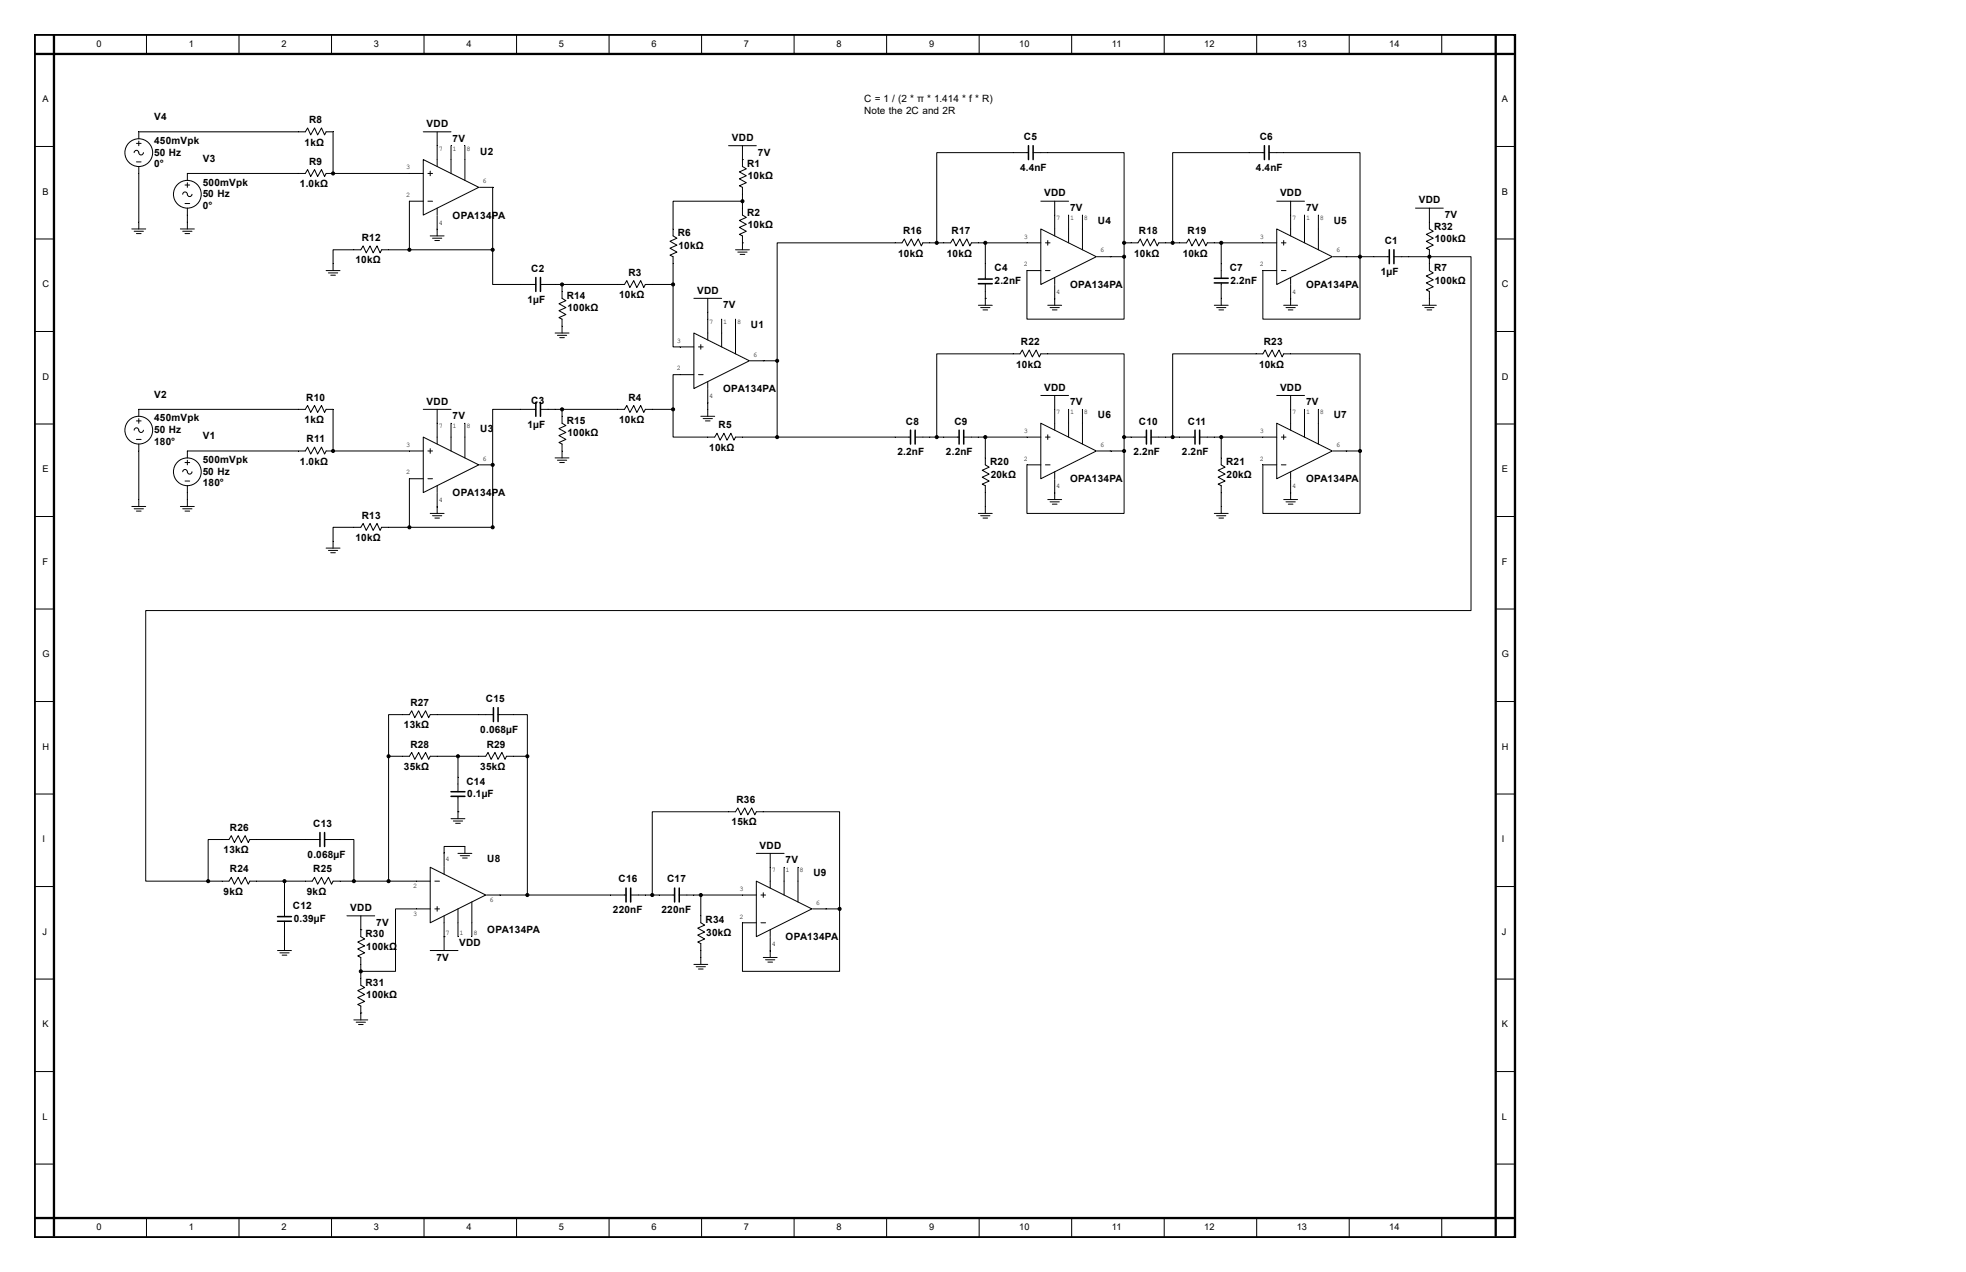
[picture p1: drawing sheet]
<svg xmlns="http://www.w3.org/2000/svg" width="432mm" height="279mm" viewBox="0 0 432 279" stroke-linecap="round" stroke-linejoin="round" font-family="sans-serif">
<path d="M7.6 7.6h325.1v264.2h-325.1zM7.6 11.9h324.8M11.9 7.6v263.8M328.5 7.6v263.8M7.6 267.5h324.8" fill="none" stroke="#000" stroke-width=".51"/>
<g fill="none" stroke="#000" stroke-width=".22">
<path d="M32.2 7.6v4.3M52.5 7.6v4.3M72.8 7.6v4.3M93.1 7.6v4.3M113.5 7.6v4.3M133.8 7.6v4.3M154.1 7.6v4.3M174.4 7.6v4.3M194.7 7.6v4.3M215.1 7.6v4.3M235.4 7.6v4.3M255.7 7.6v4.3"/>
<path d="M276 7.6v4.3M296.3 7.6v4.3M316.7 7.6v4.3M7.6 32.2h4.3M30 31.5h1M30 35.6h1M30.5 30.5v-1.5h36.6l.5-.9 .6 1.5 .9-1.5 .7 1.5 .8-1.5 .7 1.5 .3-.6h1.6v9.1M30.5 31v1M30.5 36.6v13.7M31.5 33.5a.56 .56 0 0 1-.7 .5 .56 .56 0 0 1-.4-.7 .51 .51 0 0 0-.6-.3 .51 .51 0 0 0-.3 .5M93 35.1l12.2 6-12.2 6.1zM93 38.1h-21.4l-.3 .7-.7-1.5-.8 1.5-.7-1.5-.9 1.5-.6-1.5-.5 .8h-26v1.5"/>
<path d="M93 29h6.1M94 38.1h1M94.5 37.6v1M96 29v7.6M99.1 32v6.1M102.1 32v7.6M160 32h6.1M163.1 32v4.6l.8 .5-1.5 .7 1.5 .8-1.5 .7 1.5 .8-1.5 .7 .7 .3v6.1l.8 .6-1.5 .6 1.5 .9-1.5 .7 1.5 .8-1.5 .7 .7 .3v3.1M163.1 35.1h.1M225.9 33.5h-20.2v19.8M226.9 33.5h20v19.8M277.7 33.5h-20.1v19.8"/>
<path d="M278.7 33.5h20v36.6h-21.3v-10.7h3M328.5 32.2h4.2M7.6 52.5h4.3M29 50.3h3M29.5 50.8h2M30 51.3h1M39.6 50.3h3.1M40.1 42.7a.56 .56 0 0 1 .7-.5 .56 .56 0 0 1 .4 .7 .51 .51 0 0 0 .6 .3 .51 .51 0 0 0 .4-.5M40.1 50.8h2.1M40.6 40.6h1.1M40.6 44.7h1.1M40.6 51.3h1.1"/>
<path d="M41.1 40.1v1M41.1 45.7v4.6M71.6 59.4h3.1M72.1 59.9h2.1M93 44.2h-3.1v10.7M94 44.2h1M94.5 51.8h3M95 52.3h2M95.5 52.8h1M96 45.7v1.5M96 47.4v4.4M105.3 41.1h3.1"/>
<path d="M108.2 54.9h-24.4l-.3 .6-.7-1.5-.8 1.5-.7-1.5-.9 1.5-.6-1.5-.6 .9h-6v4.5M108.2 54.9v7.6h9.5M108.2 41.1v13.8M161.5 54.9h3.1M162.1 55.4h2M162.6 55.9h1M163.1 44.2h-15.3v7.6l.9 .5-1.5 .7 1.5 .8-1.5 .7 1.5 .9-1.5 .6 .6 .4v6.1M163.1 53.3h.1M216.4 53.3v8M228.6 50.3l12.2 6.1-12.2 6.1zM228.6 53.3h-15.2l-.4 .7-.7-1.5-.8 1.5-.7-1.5-.8 1.5-.7-1.5-.5 .8h-6.1l-.3 .7-.7-1.5-.9 1.5-.6-1.5-.9 1.5-.7-1.5-.5 .8h-27.4v25.9M228.6 44.2h6.1"/>
<path d="M229.6 59.4h1M229.6 53.3h1M230.1 52.8v1M231.6 44.2v7.6M234.7 47.2v6.1M237.7 47.2v7.7M241 56.4h5.9M246.9 53.3h3l.5-.8 .7 1.5 .9-1.5 .6 1.5 .9-1.5 .7 1.5 .3-.7h6.1l.5-.8 .7 1.5 .8-1.5 .7 1.5 .9-1.5 .6 1.5 .4-.7h15.2M246.9 56.4v13.7h-21.3v-10.7h3M246.9 53.3v3.1M268.2 53.3v7.8M280.4 50.3l12.2 6.1-12.2 6.1z"/>
<path d="M280.4 44.2h6.1M281.4 59.4h1M281.4 53.3h1M281.9 52.8v1M283.5 44.2v7.6M286.5 47.2v6.1M289.6 47.2v7.7M292.8 56.4h12.3M306.2 56.4h7.7M310.9 45.7h6.1M313.9 45.7v4.6l.9 .5-1.5 .7 1.5 .8-1.5 .7 1.5 .8-1.5 .7 .6 .4v4.5l.9 .5-1.5 .7 1.5 .9-1.5 .6 1.5 .9-1.5 .7 .6 .3v3.1M313.9 56.4h9.2v77.7h-291.1v59.4h13.7"/>
<path d="M313.9 56.4h.1M328.5 52.5h4.2M7.6 72.8h4.3M72.6 60.5h1.1M118.7 62.5h18.5l.5-.9 .6 1.6 .9-1.6 .7 1.6 .8-1.6 .7 1.6 .3-.7h6.1M121.9 73.2h3.1M122.4 73.7h2.1M122.9 74.2h1.1M123.4 62.5v3l.9 .5-1.5 .7 1.5 .9-1.5 .6 1.5 .9-1.5 .7 .6 .3v3.1M147.8 62.5v13.7h4.6M152.4 73.2l12.2 6-12.2 6.1zM152.4 65.5h6.1"/>
<path d="M153.4 76.2h1M153.9 75.7v1M155.4 65.5v9.2M158.5 70.1v6.1M161.5 70.1v7.6M164.8 79.2h5.9M170.7 79.2v16.8M214.9 67.1h3M215.4 67.6h2M215.9 68.1h1M216.4 65.5h.1M216.4 62.3v4.8"/>
<path d="M230.1 67.1h3.1M230.6 67.6h2.1M231.1 68.1h1.1M231.6 61v1.5M231.6 62.7v4.4M266.7 67.1h3M267.2 67.6h2M267.7 68.1h1M268.2 62.1v5M281.9 67.1h3.1M282.4 67.6h2.1M283 68.1h1"/>
<path d="M283.5 61v1.5M283.5 62.7v4.4M312.4 67.1h3.1M312.9 67.6h2.1M313.4 68.1h1.1M328.5 72.8h4.2M7.6 93.1h4.3M30 92.5h1M30 96.5h1M30.5 91.4v-1.5h36.6l.5-.8 .6 1.5 .9-1.5 .7 1.5 .8-1.5 .7 1.5 .3-.7h1.6v9.2M30.5 91.9v1.1M30.5 97.5v13.8"/>
<path d="M31.5 94.5a.56 .56 0 0 1-.7 .5 .56 .56 0 0 1-.4-.8 .51 .51 0 0 0-.6-.2 .51 .51 0 0 0-.3 .5M93 96l12.2 6.1-12.2 6.1zM93 99.1h-21.4l-.3 .6-.7-1.5-.8 1.5-.7-1.5-.9 1.5-.6-1.5-.5 .9h-26v1.5M93 89.9h6.1M94 99.1h1M94.5 98.6v1M96 89.9v7.6M99.1 93v6.1M102.1 93v7.6M117.7 89.9h-9.5v25.9h-24.4l-.3 .7-.7-1.5-.8 1.5-.7-1.5-.9 1.5-.6-1.5-.6 .8h-6v4.6M118.7 89.9h18.5l.5-.8 .6 1.5 .9-1.5 .7 1.5 .8-1.5 .7 1.5 .3-.7h6.1M123.4 89.9v3.1l.9 .5-1.5 .6 1.5 .9-1.5 .7 1.5 .8-1.5 .7 .6 .3v3.1"/>
<path d="M147.8 89.9v6.1h9.2l.5-.8 .7 1.5 .8-1.5 .7 1.5 .8-1.5 .7 1.5 .3-.7h38.5M152.4 82.3h-4.6v7.6M153.4 82.3h1M153.9 91.4h3.1M154.4 91.9h2.1M154.9 92.5h1.1M155.4 83.8v1.5M155.4 85.5v5.9M201 96h9.7M205.7 96v-18.3h18.3l.5-.8 .7 1.5 .9-1.5 .6 1.5 .9-1.5 .7 1.5 .3-.7h18.3v18.3M211.7 96h16.9M216.4 96v6.1l.9 .5-1.6 .7 1.6 .8-1.6 .7 1.6 .9-1.6 .6 .7 .4v6.1"/>
<path d="M228.6 93l12.2 6.1-12.2 6.1zM228.6 86.9h6.1M229.6 96h1M230.1 95.5v1M231.6 86.9v7.6M234.7 89.9v6.1M237.7 89.9v7.6M241 99.1h5.9M246.9 99.1v13.7h-21.3v-10.7h3M246.9 96h4.9M246.9 96v3.1M252.8 96h9.7"/>
<path d="M257.6 96v-18.3h19.8l.5-.8 .7 1.5 .8-1.5 .7 1.5 .8-1.5 .7 1.5 .3-.7h16.8v21.4M263.5 96h16.9M268.2 96v6.1l.9 .5-1.6 .7 1.6 .8-1.6 .7 1.6 .9-1.6 .6 .7 .4v6.1M280.4 93l12.2 6.1-12.2 6.1zM280.4 86.9h6.1M281.4 96h1M281.9 95.5v1M283.5 86.9v7.6M286.5 89.9v6.1M289.6 89.9v7.6M292.8 99.1h5.9M298.7 99.1v13.7h-21.3v-10.7h3"/>
<path d="M328.5 93.1h4.2M7.6 113.5h4.3M29 111.3h3M29.5 111.8h2M30 112.3h1M39.6 111.3h3.1M40.1 103.6a.56 .56 0 0 1 .7-.5 .56 .56 0 0 1 .4 .8 .51 .51 0 0 0 .6 .2 .51 .51 0 0 0 .4-.5M40.1 111.8h2.1M40.6 101.6h1.1M40.6 105.7h1.1M40.6 112.3h1.1M41.1 101.1v1"/>
<path d="M41.1 106.7v4.6M93 105.2h-3.1v10.6M94 105.2h1M94.5 112.8h3M95 113.3h2M95.5 113.8h1M96 106.7v1.5M96 108.4v4.4M105.3 102.1h3.1M121.9 100.6h3.1M122.4 101.1h2.1M122.9 101.6h1.1"/>
<path d="M214.9 112.8h3M215.4 113.3h2M215.9 113.8h1M229.6 102.1h1M230.1 109.7h3.1M230.6 110.2h2.1M231.1 110.7h1.1M231.6 103.6v1.6M231.6 105.3v4.4M266.7 112.8h3M267.2 113.3h2M267.7 113.8h1"/>
<path d="M281.4 102.1h1M281.9 109.7h3.1M282.4 110.2h2.1M283 110.7h1M283.5 103.6v1.6M283.5 105.3v4.4M328.5 113.5h4.2M7.6 133.8h4.3M71.6 120.4h3.1M72.1 120.9h2.1M72.6 121.4h1.1M328.5 133.8h4.2"/>
<path d="M7.6 154.1h4.3M108.4 157h-13.9l-.4 .6-.6-1.5-.9 1.5-.7-1.5-.8 1.5-.7-1.5-.5 .9h-4.6v9.1M109.4 157h6.4v9.1M328.5 154.1h4.2M7.6 174.4h4.3M85.3 166.1h4.6l.5-.8 .7 1.5 .8-1.5 .7 1.5 .9-1.5 .6 1.5 .4-.7h12.2l.5-.8 .7 1.5 .8-1.5 .7 1.5 .8-1.5 .7 1.5 .4-.7h4.5M85.3 166.1v27.4M99.1 179.8h3M100.6 178.3h.1M100.6 166.1v7.8M100.6 174.9v4.9M115.8 166.1v30.5"/>
<path d="M328.5 174.4h4.2M7.6 194.7h4.3M45.7 193.5h4.6l.5-.8 .7 1.5 .8-1.5 .7 1.5 .8-1.5 .7 1.5 .4-.7h13.7l.5-.8 .7 1.5 .8-1.5 .7 1.5 .8-1.5 .7 1.5 .4-.7h21.3M62.5 193.5v7.8M70.3 184.4h-15.4l-.4 .7-.7-1.5-.8 1.5-.7-1.5-.8 1.5-.7-1.5-.5 .8h-4.6v9.1M71.3 184.4h6.4v9.1M94.5 190.5l12.2 6.1-12.2 6.1zM94.5 199.6h-7.6v13.8h-7.7M95.5 199.6h1M95.5 193.5h1M96 199.1v1.1M97.5 187.5v-1.6h4.6v1.6"/>
<path d="M97.5 187.3v3M97.5 190.5v1.5M99.6 180.3h2M100.1 180.8h1M100.6 199.6v6.1M100.6 187.5h3M101.1 188h2M101.6 188.5h1M103.6 198.1v7.6M106.8 196.6h30.7M138.5 196.6h9.7M143.3 196.6v-18.3h18.2l.6-.8 .6 1.5 .9-1.5 .7 1.5 .8-1.5 .7 1.5 .3-.7h18.3v21.3"/>
<path d="M149.2 196.6h16.9M153.9 196.6v6.1l.9 .5-1.6 .7 1.6 .8-1.6 .7 1.6 .8-1.6 .7 .7 .4v4.5M166.1 193.5l12.2 6.1-12.2 6.1zM166.1 187.5h6.1M167.1 196.6h1M167.6 196.1v1M169.2 187.5v7.6M172.2 190.5v6.1M175.3 190.5v7.6M178.5 199.6h5.9M184.4 199.6v13.8h-21.3v-10.7h3M328.5 194.7h4.2"/>
<path d="M7.6 215.1h4.3M61 208.8h3M61.5 209.3h2M62 209.8h1M62.5 202.4v6.4M76.2 201.2h6.1M79.2 201.2v4.5l.9 .5-1.5 .7 1.5 .9-1.5 .6 1.5 .9-1.5 .7 .6 .3v6.1l.9 .5-1.5 .7 1.5 .8-1.5 .7 1.5 .9-1.5 .6 .6 .4v3M79.2 204.2h.1M94.5 208.8h6.1M97.5 205.7h.1M97.5 201.2v7.6M152.4 211.8h3"/>
<path d="M152.9 212.3h2M153.4 212.9h1M167.1 202.7h1M167.6 210.3h3.1M168.1 210.8h2.1M168.7 211.3h1M169.2 204.2v1.5M169.2 205.9v4.4M328.5 215.1h4.2M7.6 235.4h4.3M77.7 224h3.1M78.2 224.5h2.1"/>
<path d="M78.7 225h1.1M79.2 222.5h.1M328.5 235.4h4.2M7.6 255.7h4.3M328.5 255.7h4.2M32.2 267.5v4.3M52.5 267.5v4.3M72.8 267.5v4.3M93.1 267.5v4.3M113.5 267.5v4.3M133.8 267.5v4.3M154.1 267.5v4.3"/>
<path d="M174.4 267.5v4.3M194.7 267.5v4.3M215.1 267.5v4.3M235.4 267.5v4.3M255.7 267.5v4.3M276 267.5v4.3M296.3 267.5v4.3M316.7 267.5v4.3"/>
<circle cx="30.5" cy="33.5" r="3"/>
<circle cx="41.1" cy="42.7" r="3"/>
<circle cx="30.5" cy="94.5" r="3"/>
<circle cx="41.1" cy="103.6" r="3"/>
</g>
<g fill="#000" stroke="#000" stroke-width=".22">
<circle cx="73.2" cy="38.1" r=".34"/>
<circle cx="89.9" cy="54.9" r=".34"/>
<circle cx="108.2" cy="54.9" r=".34"/>
<circle cx="163.1" cy="44.2" r=".34"/>
<circle cx="205.7" cy="53.3" r=".34"/>
<circle cx="216.4" cy="53.3" r=".34"/>
<circle cx="246.9" cy="56.4" r=".34"/>
<circle cx="246.9" cy="53.3" r=".34"/>
<circle cx="257.6" cy="53.3" r=".34"/>
<circle cx="268.2" cy="53.3" r=".34"/>
<circle cx="298.7" cy="56.4" r=".34"/>
<circle cx="313.9" cy="56.4" r=".34"/>
<circle cx="123.4" cy="62.5" r=".34"/>
<circle cx="147.8" cy="62.5" r=".34"/>
<circle cx="170.7" cy="79.2" r=".34"/>
<circle cx="73.2" cy="99.1" r=".34"/>
<circle cx="123.4" cy="89.9" r=".34"/>
<circle cx="147.8" cy="89.9" r=".34"/>
<circle cx="170.7" cy="96" r=".34"/>
<circle cx="205.7" cy="96" r=".34"/>
<circle cx="216.4" cy="96" r=".34"/>
<circle cx="246.9" cy="96" r=".34"/>
<circle cx="246.9" cy="99.1" r=".34"/>
<circle cx="257.6" cy="96" r=".34"/>
<circle cx="268.2" cy="96" r=".34"/>
<circle cx="298.7" cy="99.1" r=".34"/>
<circle cx="89.9" cy="115.8" r=".34"/>
<circle cx="108.2" cy="115.8" r=".34"/>
<circle cx="108.2" cy="102.1" r=".34"/>
<circle cx="85.3" cy="166.1" r=".34"/>
<circle cx="100.6" cy="166.1" r=".34"/>
<circle cx="115.8" cy="166.1" r=".34"/>
<circle cx="45.7" cy="193.5" r=".34"/>
<circle cx="62.5" cy="193.5" r=".34"/>
<circle cx="77.7" cy="193.5" r=".34"/>
<circle cx="85.3" cy="193.5" r=".34"/>
<circle cx="115.8" cy="196.6" r=".34"/>
<circle cx="143.3" cy="196.6" r=".34"/>
<circle cx="153.9" cy="196.6" r=".34"/>
<circle cx="184.4" cy="199.6" r=".34"/>
<circle cx="79.2" cy="213.4" r=".34"/>
</g>
<g fill="none" stroke="#000" stroke-width=".34">
<path d="M225.9 32v3.1M226.9 32v3.1M277.7 32v3.1M278.7 32v3.1M305.1 54.9v3M306.2 54.9v3M117.7 61v3M118.7 61v3M214.9 61.3h3M214.9 62.3h3M266.7 62.1h3M266.7 61.1h3"/>
<path d="M117.7 88.4v3M118.7 88.4v3M200 94.5v3M201 94.5v3M210.7 94.5v3M211.7 94.5v3M251.8 94.5v3M252.8 94.5v3M262.5 94.5v3M263.5 94.5v3M108.4 155.4v3.1M109.4 155.4v3.1"/>
<path d="M99.1 174.9h3M99.1 173.9h3M70.3 182.9v3M71.3 182.9v3M137.5 195.1v3M138.5 195.1v3M148.2 195.1v3M149.2 195.1v3M61 202.4h3M61 201.3h3"/>
</g>
<g font-size="2.2">
<text x="189.8" y="22.5">C = 1 / (2 * π * 1.414 * f * R)</text>
<text x="33.9" y="26.4">V4</text>
<text x="67.9" y="27.1">R8</text>
<text x="93.7" y="27.9">VDD</text>
<text x="189.8" y="25">Note the 2C and 2R</text>
<text x="33.9" y="31.6">450mVpk</text>
<text x="33.9" y="34.2">50 Hz</text>
<text x="44.5" y="35.5">V3</text>
<text x="66.9" y="32">1kΩ</text>
<text x="99.4" y="31.1">7V</text>
<text x="105.5" y="34">U2</text>
<text x="160.7" y="30.9">VDD</text>
<text x="166.5" y="34.2">7V</text>
<text x="224.9" y="30.8">C5</text>
<text x="276.7" y="30.8">C6</text>
<text x="33.9" y="36.7">0°</text>
<text x="44.5" y="40.8">500mVpk</text>
<text x="65.9" y="41.1">1.0kΩ</text>
<text x="67.9" y="36.2">R9</text>
<text x="164.1" y="36.7">R1</text>
<text x="164.3" y="39.4">10kΩ</text>
<text x="224" y="37.5">4.4nF</text>
<text x="275.8" y="37.5">4.4nF</text>
<text x="44.5" y="43.3">50 Hz</text>
<text x="44.5" y="45.8">0°</text>
<text x="164.1" y="47.4">R2</text>
<text x="229.3" y="43.1">VDD</text>
<text x="235" y="46.4">7V</text>
<text x="281.1" y="43.1">VDD</text>
<text x="286.9" y="46.4">7V</text>
<text x="311.6" y="44.7">VDD</text>
<text x="317.3" y="47.9">7V</text>
<text x="79.5" y="53">R12</text>
<text x="99.4" y="48">OPA134PA</text>
<text x="148.8" y="51.9">R6</text>
<text x="164.3" y="50.1">10kΩ</text>
<text x="198.3" y="51.4">R16</text>
<text x="209" y="51.4">R17</text>
<text x="241.1" y="49.2">U4</text>
<text x="250.1" y="51.4">R18</text>
<text x="260.8" y="51.4">R19</text>
<text x="292.9" y="49.2">U5</text>
<text x="304.1" y="53.6">C1</text>
<text x="315" y="50.4">R32</text>
<text x="315.1" y="53.1">100kΩ</text>
<text x="78.1" y="57.9">10kΩ</text>
<text x="116.7" y="59.7">C2</text>
<text x="149" y="54.7">10kΩ</text>
<text x="197.3" y="56.3">10kΩ</text>
<text x="207.9" y="56.3">10kΩ</text>
<text x="218.4" y="59.6">C4</text>
<text x="249.1" y="56.3">10kΩ</text>
<text x="259.8" y="56.3">10kΩ</text>
<text x="270.1" y="59.6">C7</text>
<text x="315" y="59.6">R7</text>
<text x="124.5" y="65.7">R14</text>
<text x="136" y="65.5">10kΩ</text>
<text x="138" y="60.6">R3</text>
<text x="153.1" y="64.5">VDD</text>
<text x="218.4" y="62.3">2.2nF</text>
<text x="235" y="63.3">OPA134PA</text>
<text x="270.3" y="62.3">2.2nF</text>
<text x="286.9" y="63.3">OPA134PA</text>
<text x="303.3" y="60.4">1µF</text>
<text x="315.1" y="62.3">100kΩ</text>
<text x="115.8" y="66.5">1µF</text>
<text x="124.6" y="68.4">100kΩ</text>
<text x="158.8" y="67.7">7V</text>
<text x="164.9" y="72.1">U1</text>
<text x="224.2" y="75.8">R22</text>
<text x="277.6" y="75.8">R23</text>
<text x="223.2" y="80.7">10kΩ</text>
<text x="276.5" y="80.7">10kΩ</text>
<text x="33.9" y="87.3">V2</text>
<text x="67.3" y="88">R10</text>
<text x="93.7" y="88.9">VDD</text>
<text x="116.7" y="88.7">C3</text>
<text x="138" y="88">R4</text>
<text x="158.8" y="86.1">OPA134PA</text>
<text x="229.3" y="85.8">VDD</text>
<text x="235" y="89">7V</text>
<text x="281.1" y="85.8">VDD</text>
<text x="286.9" y="89">7V</text>
<text x="33.9" y="92.6">450mVpk</text>
<text x="33.9" y="95.1">50 Hz</text>
<text x="66.9" y="92.9">1kΩ</text>
<text x="99.4" y="92.1">7V</text>
<text x="105.5" y="95">U3</text>
<text x="115.8" y="93.9">1µF</text>
<text x="124.5" y="93.1">R15</text>
<text x="124.6" y="95.8">100kΩ</text>
<text x="136" y="92.9">10kΩ</text>
<text x="157.8" y="94.1">R5</text>
<text x="199" y="93.3">C8</text>
<text x="209.6" y="93.3">C9</text>
<text x="241.1" y="91.9">U6</text>
<text x="250.1" y="93.3">C10</text>
<text x="260.9" y="93.3">C11</text>
<text x="292.9" y="91.9">U7</text>
<text x="33.9" y="97.7">180°</text>
<text x="44.5" y="96.5">V1</text>
<text x="44.5" y="101.7">500mVpk</text>
<text x="67.4" y="97.2">R11</text>
<text x="155.8" y="99">10kΩ</text>
<text x="197.1" y="100">2.2nF</text>
<text x="207.8" y="100">2.2nF</text>
<text x="248.9" y="100">2.2nF</text>
<text x="259.6" y="100">2.2nF</text>
<text x="44.5" y="104.3">50 Hz</text>
<text x="44.5" y="106.8">180°</text>
<text x="65.9" y="102.1">1.0kΩ</text>
<text x="217.5" y="102.2">R20</text>
<text x="217.6" y="104.9">20kΩ</text>
<text x="235" y="106">OPA134PA</text>
<text x="269.3" y="102.2">R21</text>
<text x="269.4" y="104.9">20kΩ</text>
<text x="286.9" y="106">OPA134PA</text>
<text x="79.5" y="113.9">R13</text>
<text x="99.4" y="109">OPA134PA</text>
<text x="78.1" y="118.8">10kΩ</text>
<text x="90.1" y="155.1">R27</text>
<text x="106.7" y="154.2">C15</text>
<text x="88.7" y="160">13kΩ</text>
<text x="105.5" y="161">0.068µF</text>
<text x="90.1" y="164.2">R28</text>
<text x="106.9" y="164.2">R29</text>
<text x="88.7" y="169.1">35kΩ</text>
<text x="102.4" y="172.3">C14</text>
<text x="105.5" y="169.1">35kΩ</text>
<text x="102.6" y="175">0.1µF</text>
<text x="161.8" y="176.4">R36</text>
<text x="50.5" y="182.5">R26</text>
<text x="68.8" y="181.7">C13</text>
<text x="160.7" y="181.3">15kΩ</text>
<text x="49.1" y="187.4">13kΩ</text>
<text x="50.5" y="191.6">R24</text>
<text x="67.6" y="188.4">0.068µF</text>
<text x="68.8" y="191.6">R25</text>
<text x="107" y="189.4">U8</text>
<text x="166.8" y="186.4">VDD</text>
<text x="172.6" y="189.6">7V</text>
<text x="49.1" y="196.6">9kΩ</text>
<text x="67.4" y="196.6">9kΩ</text>
<text x="135.8" y="193.8">C16</text>
<text x="146.5" y="193.8">C17</text>
<text x="178.6" y="192.5">U9</text>
<text x="64.3" y="199.8">C12</text>
<text x="64.5" y="202.5">0.39µF</text>
<text x="76.9" y="200.1">VDD</text>
<text x="82.6" y="203.3">7V</text>
<text x="134.6" y="200.6">220nF</text>
<text x="145.3" y="200.6">220nF</text>
<text x="155" y="202.8">R34</text>
<text x="80.3" y="205.9">R30</text>
<text x="80.4" y="208.6">100kΩ</text>
<text x="100.8" y="207.9">VDD</text>
<text x="107" y="205">OPA134PA</text>
<text x="155.1" y="205.5">30kΩ</text>
<text x="172.6" y="206.5">OPA134PA</text>
<text x="95.8" y="211.1">7V</text>
<text x="80.3" y="216.5">R31</text>
<text x="80.4" y="219.2">100kΩ</text>
</g>
<g font-size="2">
<text x="21.2" y="10.3">0</text>
<text x="41.5" y="10.3">1</text>
<text x="61.8" y="10.3">2</text>
<text x="82.1" y="10.3">3</text>
<text x="102.4" y="10.3">4</text>
<text x="122.8" y="10.3">5</text>
<text x="143.1" y="10.3">6</text>
<text x="163.4" y="10.3">7</text>
<text x="183.7" y="10.3">8</text>
<text x="204" y="10.3">9</text>
<text x="223.9" y="10.3">10</text>
<text x="244.2" y="10.3">11</text>
<text x="264.5" y="10.3">12</text>
<text x="284.8" y="10.3">13</text>
<text x="305.1" y="10.3">14</text>
<text x="9.3" y="22.5">A</text>
<text x="329.9" y="22.5">A</text>
<text x="9.3" y="42.8">B</text>
<text x="329.9" y="42.8">B</text>
<text x="9.3" y="63.1">C</text>
<text x="329.9" y="63.1">C</text>
<text x="9.3" y="83.4">D</text>
<text x="329.9" y="83.4">D</text>
<text x="9.3" y="103.8">E</text>
<text x="329.9" y="103.8">E</text>
<text x="9.3" y="124.1">F</text>
<text x="329.9" y="124.1">F</text>
<text x="9.3" y="144.4">G</text>
<text x="329.9" y="144.4">G</text>
<text x="9.3" y="164.7">H</text>
<text x="329.9" y="164.7">H</text>
<text x="9.3" y="185">I</text>
<text x="329.9" y="185">I</text>
<text x="9.3" y="205.4">J</text>
<text x="329.9" y="205.4">J</text>
<text x="9.3" y="225.7">K</text>
<text x="329.9" y="225.7">K</text>
<text x="9.3" y="246">L</text>
<text x="329.9" y="246">L</text>
<text x="21.2" y="270.2">0</text>
<text x="41.5" y="270.2">1</text>
<text x="61.8" y="270.2">2</text>
<text x="82.1" y="270.2">3</text>
<text x="102.4" y="270.2">4</text>
<text x="122.8" y="270.2">5</text>
<text x="143.1" y="270.2">6</text>
<text x="163.4" y="270.2">7</text>
<text x="183.7" y="270.2">8</text>
<text x="204" y="270.2">9</text>
<text x="223.9" y="270.2">10</text>
<text x="244.2" y="270.2">11</text>
<text x="264.5" y="270.2">12</text>
<text x="284.8" y="270.2">13</text>
<text x="305.1" y="270.2">14</text>
</g>
<g font-size="1.5">
<text x="96.4" y="33.1">7</text>
<text x="99.4" y="33.1">1</text>
<text x="102.4" y="33.1">8</text>
<text x="89.2" y="37.2">3</text>
<text x="106" y="40.2">6</text>
<text x="89.2" y="43.3">2</text>
<text x="96.4" y="49.4">4</text>
<text x="224.9" y="52.4">3</text>
<text x="232" y="48.3">7</text>
<text x="235" y="48.3">1</text>
<text x="238.1" y="48.3">8</text>
<text x="276.7" y="52.4">3</text>
<text x="283.8" y="48.3">7</text>
<text x="286.9" y="48.3">1</text>
<text x="289.9" y="48.3">8</text>
<text x="224.9" y="58.5">2</text>
<text x="241.6" y="55.5">6</text>
<text x="276.7" y="58.5">2</text>
<text x="293.5" y="55.5">6</text>
<text x="232" y="64.6">4</text>
<text x="283.8" y="64.6">4</text>
<text x="155.8" y="71.2">7</text>
<text x="158.8" y="71.2">1</text>
<text x="161.9" y="71.2">8</text>
<text x="148.7" y="75.3">3</text>
<text x="148.7" y="81.4">2</text>
<text x="165.4" y="78.3">6</text>
<text x="155.8" y="87.5">4</text>
<text x="96.4" y="94.1">7</text>
<text x="99.4" y="94.1">1</text>
<text x="102.4" y="94.1">8</text>
<text x="224.9" y="95.1">3</text>
<text x="232" y="91">7</text>
<text x="235" y="91">1</text>
<text x="238.1" y="91">8</text>
<text x="276.7" y="95.1">3</text>
<text x="283.8" y="91">7</text>
<text x="286.9" y="91">1</text>
<text x="289.9" y="91">8</text>
<text x="89.2" y="98.1">3</text>
<text x="106" y="101.2">6</text>
<text x="224.9" y="101.2">2</text>
<text x="241.6" y="98.1">6</text>
<text x="276.7" y="101.2">2</text>
<text x="293.5" y="98.1">6</text>
<text x="89.2" y="104.2">2</text>
<text x="232" y="107.3">4</text>
<text x="283.8" y="107.3">4</text>
<text x="96.4" y="110.3">4</text>
<text x="97.9" y="189">4</text>
<text x="169.5" y="191.6">7</text>
<text x="172.6" y="191.6">1</text>
<text x="175.6" y="191.6">8</text>
<text x="90.8" y="195.1">2</text>
<text x="162.4" y="195.7">3</text>
<text x="90.8" y="201.2">3</text>
<text x="107.5" y="198.2">6</text>
<text x="162.4" y="201.8">2</text>
<text x="179.2" y="198.7">6</text>
<text x="97.9" y="205.3">7</text>
<text x="100.9" y="205.3">1</text>
<text x="104" y="205.3">8</text>
<text x="169.5" y="207.9">4</text>
</g>
</svg>
